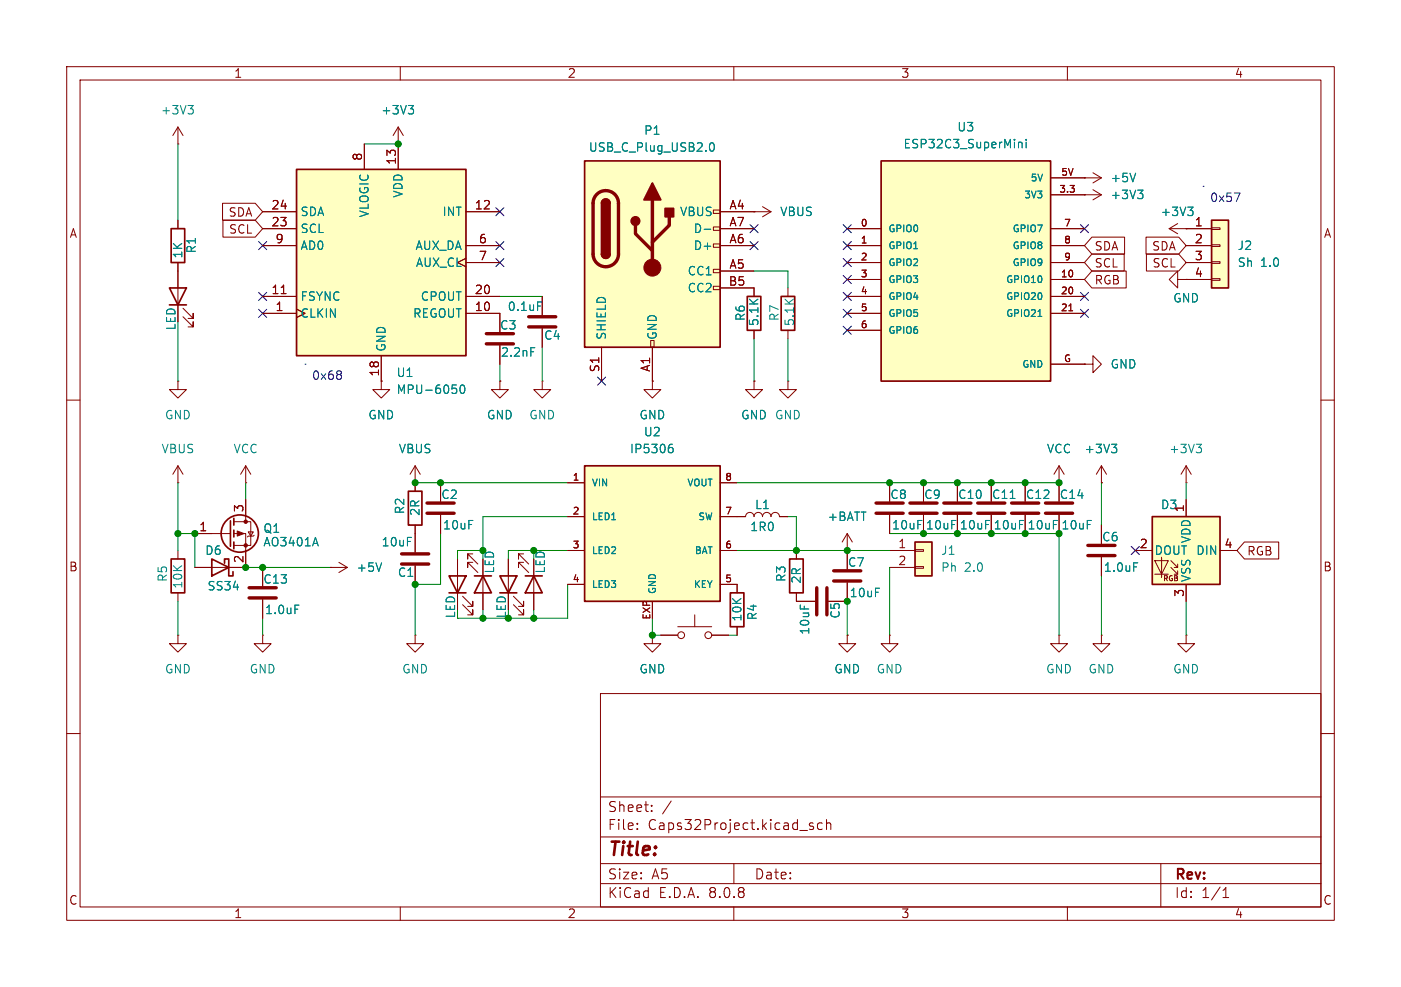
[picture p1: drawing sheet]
<svg xmlns="http://www.w3.org/2000/svg" width="210mm" height="148mm" viewBox="0 0 210 148" stroke-linecap="round" stroke-linejoin="round" font-family="sans-serif">
<g fill="none" stroke="#840000" stroke-width=".15">
<path d="M10 10h190v128h-190zM12 12h186v124h-186zM60 10v2M110 10v2M160 10v2M81.3 44.5v2.7M81.3 49.3v2.8M10 60h2M66 72.4v2.8M66 77.2v2.8M198 60h2M26.7 82.6v1.2"/>
<path d="M26.7 88.9v1.3M62.2 80v2.8M62.2 84.8v2.8M110.5 87.6v1.3M110.5 94v1.3M10 110h2M90 104h108v32h-108zM90 119.5h108M198 110h2M60 136v2M90 132.5h108M90 129.5h108"/>
<path d="M90 125.5h108M95.5 124.2v.2M95.5 123.5v.1M97.7 121.5v.2M97.7 120.8v.1M100.6 120.1l-1.3 1.9M110 136v2M110 129.5v3M121.9 123.5l-.4-.1-.2 .2 .1 .2 .5 .2v.3h-.6M123.3 123.5l-.5-.1-.3 .3v.4l.2 .2h.6M123.9 123.5a.37 .37 0 0 1 .6 .1v.8M123.9 122.9v1.5"/>
<path d="M160 136v2M174 129.5v6.5M183.3 134.6h.9M183.3 133.5l.5-.4v1.5"/>
</g>
<path d="M25.7 83.8h2v5.1h-2zM109.5 88.9h2v5.1h-2z" fill="none" stroke="#840000" stroke-width=".25"/>
<path d="M79.2 49h4.1M79.2 47.5h4.1M64 77h4.1M64 75.4h4.1M60.2 83.1h4.1M60.2 84.6h4.1" fill="none" stroke="#840000" stroke-width=".51"/>
<path d="M80.6 45.3h.6" fill="none" stroke="#008484" stroke-width=".15"/>
<path d="M87.6 24.1h20.3v28h-20.3z" fill="#ffffc2"/>
<g fill="none" stroke="#840000" stroke-width=".15">
<path d="M26.7 19.1v2.5M26.7 19.1l-.8 1.2M26.7 19.1l.7 1.2M26.7 21.6h.1M26.7 33v1.3M26.7 39.4v6.3M106.9 36.6h1v.5h-1zM106.9 34h1v.5h-1zM106.9 31.5h1v.5h-1zM107.9 31.8h5.1M107.9 36.8h5.1M107.9 34.3h5.1"/>
<path d="M26.7 57.2v1.2h1.2l-1.2 1.3-1.3-1.3h1.3M26.7 57.2h.1M27.4 47.5l1.6 1.5v-.7v.7h-.8M27.4 46.2l1.6 1.6v-.8v.8h-.8M74.9 47v2.8M74.9 51.8v2.8M90.2 52.1v5.1M97.5 51.1h.5v1h-.5zM97.8 52.1v5.1M106.9 42.9h1v.5h-1zM106.9 40.4h1v.5h-1zM107.9 40.6h5.1"/>
<path d="M107.9 43.2h5.1v1.3M113 57.2v1.2h1.3l-1.3 1.3-1.2-1.3h1.2M113 57.2h.1M113 49.5v1.3M118.1 57.2v1.2h1.3l-1.3 1.3-1.3-1.3h1.3M118.1 57.2h.1M110.5 77.5h1.3a.64 .64 0 0 1 .6-.7 .64 .64 0 0 1 .6 .7 .64 .64 0 0 1 .7-.7 .64 .64 0 0 1 .6 .7 .64 .64 0 0 1 .6-.7 .64 .64 0 0 1 .7 .7 .64 .64 0 0 1 .6-.7 .64 .64 0 0 1 .6 .7h1.3M138.4 72.4v2.8M138.4 77.2v2.8M165.1 78.7v2.8M49.5 85.1h.1M49.5 85.1h2.6"/>
<path d="M50.8 84.3l1.3 .8M52.1 85.1l-1.3 .8M70.9 83.1h-.8v.7v-.7l1.5 1.5M70.9 84.3h-.8v.8v-.8l1.5 1.6M72.4 86.4v5M127 82.6h.1M127 80l-.8 1.3M127 80v2.6M127 80l.8 1.3M165.1 95.3v1.2h1.3l-1.3 1.3-1.3-1.3h1.3M165.1 95.3h.1M165.1 83.6v2.8"/>
</g>
<path d="M25.7 34.3h2v5.1h-2zM87.6 24.1h20.3v28h-20.3zM90.2 38.1a.64 .64 0 0 0 .6 .6 .64 .64 0 0 0 .6-.6M90.2 30.5a.64 .64 0 0 1 .6-.7 .64 .64 0 0 1 .6 .7M25.4 43.2h2.5l-1.2 2.5zM25.4 45.7h2.5M112 44.5h2v5h-2zM71.1 86.4h2.6M72.4 86.4l1.3 2.5h-2.6z" fill="none" stroke="#840000" stroke-width=".25"/>
<path d="M89.5 29.1a1.9 1.9 0 0 1 2-.4 1.9 1.9 0 0 1 1.2 1.8v7.6a1.91 1.91 0 0 1-1.9 1.9 1.91 1.91 0 0 1-1.9-1.9v-7.8a1.9 1.9 0 0 1 .6-1.2zM95.2 33.8v1.3l2.6 2.5M97.8 30v10.1M100.3 32.5v1.3l-2.5 2.5M72.9 50h4.1M72.9 51.6h4.1M136.4 77h4.1M136.4 75.4h4.1M163.1 83.3h4M163.1 81.8h4" fill="none" stroke="#840000" stroke-width=".51"/>
<g fill="#840000" stroke="#840000" stroke-width=".25">
<path d="M90.2 38.1h1.2a.64 .64 0 0 1-.6 .6 .64 .64 0 0 1-.6-.6z"/>
<path d="M90.2 30.5h1.2v7.6h-1.2z"/>
<path d="M90.4 30a.64 .64 0 0 1 .6-.1 .64 .64 0 0 1 .4 .6h-1.2z"/>
<path d="M97.8 27.4l1.3 2.6h-2.6z"/>
<path d="M99.7 31.2h1.3v1.3h-1.3z"/>
<circle cx="95.2" cy="33.1" r=".63"/>
</g>
<circle cx="97.8" cy="40.1" r="1.27" fill="#840000" stroke="#840000" stroke-width=".15"/>
<path d="M28.2 15.8h.8l-.5 .5M28.7 16.3l.3 .2v.3l-.3 .3M105.6 34.4h.9M106.5 21.5l.1-.1a.69 .69 0 0 1 .5 .5 .69 .69 0 0 1-.2 .7l-.1 .1a.69 .69 0 0 1-.5-.6 .69 .69 0 0 1 .2-.6zM79.6 52.1h.6M57.2 84.4l-.4 1.3M169.9 84.4h.6" fill="none" stroke="#008484" stroke-width=".15"/>
<path d="M44.4 25.4h25.4v27.9h-25.4z" fill="#ffffc2"/>
<path d="M44.4 25.4h25.4v27.9h-25.4zM67.3 86.4h2.5l-1.2 2.5zM67.3 88.9h2.5" fill="none" stroke="#840000" stroke-width=".25"/>
<g fill="none" stroke="#840000" stroke-width=".15">
<path d="M59.7 19.1v6.3M59.7 19.1l-.8 1.2M59.7 19.1l.8 1.2M39.4 31.8h5M39.4 34.3h5M39.4 36.8h5M54.6 21.6v3.8M59.7 21.6h.1M69.8 38.7l-1.2 .7 1.2 .6M69.8 31.8h5.1M69.8 36.8h5.1M69.8 39.4h5.1"/>
<path d="M39.4 47h5M39.4 44.5h5M42.2 44h.7M57.1 57.2v1.2h1.3l-1.3 1.3-1.2-1.3h1.2M57.1 57.2h.1M57.1 53.3v3.9M69.8 47h5.1M69.8 44.5h5.1M68.6 83.8v5.1M69.3 90.7l1.6 1.5v-.8v.8h-.8M69.3 89.4l1.6 1.5v-.7v.7h-.8"/>
</g>
<path d="M61.2 15.8h.8l-.4 .5M61.7 16.3l.3 .2v.3l-.3 .3M67.8 57.7h.6M68.3 58.3l.2 .2-.2 .4M69.1 57.8l.2-.1a.69 .69 0 0 1 .4 .6 .69 .69 0 0 1-.2 .6l-.1 .1a.69 .69 0 0 1-.5-.5 .69 .69 0 0 1 .2-.7z" fill="none" stroke="#008484" stroke-width=".15"/>
<path d="M132.1 24.1h25.4v33.1h-25.4z" fill="#ffffc2"/>
<g fill="none" stroke="#840000" stroke-width=".25">
<path d="M132.1 24.1h25.4v33.1h-25.4zM34.5 78.1v3.8M35.1 77.7v1M35.1 79.5v1M61.2 73.7h2v5h-2zM31.7 83.8l2.6 1.3-2.6 1.3zM33.7 84.5v-.7h.6v2.6h.6v-.7M35.1 81.3v1M74.9 86.4h2.6l-1.3 2.5zM74.9 88.9h2.6M78.7 86.4h2.6M80 86.4l1.3 2.5h-2.6z"/>
<path d="M118.4 83.8h2v5.1h-2z"/>
<circle cx="35.9" cy="80" r="2.79"/>
</g>
<g fill="none" stroke="#840000" stroke-width=".15">
<path d="M127 34.3h5.1M127 36.8h5.1M127 39.4h5.1M157.5 34.3h5.1M157.5 36.8h5.1M157.5 39.4h5.1M157.5 29.2h7.6M157.5 26.7h7.6M162.6 26.7h.1M162.6 29.2h.1M163.8 25.9l1.3 .8M163.8 28.4l1.3 .8"/>
<path d="M165.1 26.7l-1.3 .7M165.1 29.2l-1.3 .8M175.3 34.3h2.5M175.3 34.3l1.2 .8M176.5 33.5l-1.2 .8M177.8 34.3h.1M74.9 57.2v1.2h1.3l-1.3 1.3-1.2-1.3h1.2M74.9 57.2h.1M81.3 57.2v1.2h1.2l-1.2 1.3-1.3-1.3h1.3M81.3 57.2h.1M127 41.9h5.1M127 44.5h5.1"/>
<path d="M127 47h5.1M127 49.5h5.1M157.5 41.9h5.1M157.5 44.5h5.1M157.5 47h5.1M157.5 54.6h5.1M160.2 46.6h.6M162.6 54.6h1.2v-1.3l1.3 1.3-1.3 1.3v-1.3M162.6 54.6h.1M176.5 41.9v-1.3l-1.2 1.3 1.2 1.3v-1.3h1.3M177.8 41.9h.1M26.7 72.4h.1"/>
<path d="M26.7 69.9l-.8 1.2M26.7 69.9v2.5M26.7 69.9l.7 1.2M35.1 78.2h2.5v3.6h-2.5M36.8 72.4h.1M36.8 69.9l-.7 1.2M36.8 69.9v2.5M36.8 74.9v3.3M36.8 69.9l.8 1.2M37.2 79.8h.8l-.4 .6zM62.2 72.4h.1M62.2 69.9l-.7 1.2"/>
<path d="M62.2 69.9v3.8M62.2 78.7v1.3M62.2 69.9l.8 1.2M133.3 72.4v2.8M133.3 77.2v2.8M158.7 72.4h.1M158.7 69.9l-.7 1.2M158.7 69.9v2.5M158.7 69.9l.8 1.2M165.1 72.4h.1M165.1 69.9l.8 1.2M165.1 69.9v2.5"/>
<path d="M165.1 69.9l-.8 1.2M177.8 72.4h.1M177.8 69.9l-.8 1.2M177.8 69.9v2.5M177.8 69.9l.8 1.2M26.7 95.3v1.2h1.2l-1.2 1.3-1.3-1.3h1.3M26.7 95.3h.1M29.2 80h5.3M35.1 80h1.7v5.1h-7.6M38.1 80.3l-.1 .1h-.8l-.1 .1M39.4 95.3v1.2h1.2l-1.2 1.3-1.3-1.3h1.3M39.4 95.3h.1"/>
<path d="M39.4 85.1v2.8M39.4 89.9v2.8M62.2 95.3v1.2h1.3l-1.3 1.3-1.2-1.3h1.2M62.2 95.3h.1M76.2 83.8v5.1M77 90.7l1.5 1.5v-.8v.8h-.8M77 89.4l1.5 1.5v-.7v.7h-.8M78.5 83.1h-.8v.7v-.7l1.5 1.5M78.5 84.3h-.8v.8v-.8l1.5 1.6M80 86.4v5M97.8 95.3v1.2h1.3l-1.3 1.3-1.3-1.3h1.3M97.8 95.3h.1"/>
<path d="M99.1 95.3h2.5M101.6 94h5.1M104.1 92.2v1.8M106.7 95.3h2.5M119.4 82.6v1.2M119.4 88.9v1.3h2.8M127 95.3v1.2h1.3l-1.3 1.3-1.3-1.3h1.3M127 95.3h.1M127 87.4v2.8h-2.8M127 82.6v2.7M133.3 95.3v1.2h1.3l-1.3 1.3-1.2-1.3h1.2M133.3 95.3h.1"/>
<path d="M158.7 95.3v1.2h1.3l-1.3 1.3-1.2-1.3h1.2M158.7 95.3h.1"/>
<circle cx="102.1" cy="95.3" r=".51"/>
<circle cx="106.2" cy="95.3" r=".51"/>
</g>
<g fill="none" stroke="#008484" stroke-width=".15">
<path d="M152.7 21.3v.9M152.7 21.4l.2-.1 .3 .1v.8M153.8 20.9v.1M153.8 21.3v.9M170.2 26l-.4 1.2M170.5 28.5h.8l-.4 .5M171.1 29l.2 .2v.3l-.2 .3M178 31.1h.8l-.4 .4M178.6 31.5l.2 .3v.4M155.6 47.5h.6M166.6 66.6h.8l-.4 .5M167.2 67.1l.2 .2v.3l-.2 .3"/>
<path d="M179.3 66.6h.8l-.4 .5M179.9 67.1l.2 .2v.3l-.2 .3M44.2 90.7h.6M47.3 80.6l.4 1.3"/>
</g>
<path d="M131.3 77h4.1M131.3 75.4h4.1M37.3 89.7h4.1M37.3 88.1h4.1M122.4 88.1v4.1M124 88.1v4.1M125 87.1h4M125 85.6h4" fill="none" stroke="#840000" stroke-width=".51"/>
<g fill="#840000" stroke="#840000" stroke-width=".15">
<path d="M35.6 79.6l1 .4-1 .4z"/>
<circle cx="36.8" cy="81.8" r=".25"/>
<circle cx="36.8" cy="78.2" r=".25"/>
</g>
<path d="M87.6 69.9h20.3v20.3h-20.3z" fill="#ffffc2"/>
<path d="M117.1 44.5h2v5h-2zM87.6 69.9h20.3v20.3h-20.3z" fill="none" stroke="#840000" stroke-width=".25"/>
<g fill="none" stroke="#840000" stroke-width=".15">
<path d="M113 31.8h.1M113 31.8h2.6M114.3 31l1.3 .8M115.6 31.8l-1.3 .7M97.8 57.2v1.2h1.3l-1.3 1.3-1.3-1.3h1.3M97.8 57.2h.1M118.1 43.2v1.3M118.1 49.5v1.3M85.1 72.4h2.5M85.1 77.5h2.5M107.9 72.4h2.6M107.9 77.5h2.6"/>
<path d="M143.5 72.4v2.8M143.5 77.2v2.8M85.1 82.6h2.5M85.1 87.6h2.5M97.8 90.2v2.5M107.9 82.6h2.6M107.9 87.6h2.6"/>
</g>
<path d="M100.4 67.1h.3l.2 .2-.1 .5-.4 .1M100.8 66.6l-.4 .1" fill="none" stroke="#008484" stroke-width=".15"/>
<path d="M141.5 77h4M141.5 75.4h4" fill="none" stroke="#840000" stroke-width=".51"/>
<path d="M137.2 81.3h2.5v5.1h-2.5z" fill="#ffffc2"/>
<path d="M133.3 82.6h3.9M133.3 85.1h3.9M137.2 85h1.2v.2h-1.2zM137.2 82.4h1.2v.3h-1.2zM177.8 95.3v1.2h-1.3l1.3 1.3 1.3-1.3h-1.3M177.8 95.3h.1" fill="none" stroke="#840000" stroke-width=".15"/>
<path d="M137.2 81.3h2.5v5.1h-2.5z" fill="none" stroke="#840000" stroke-width=".25"/>
<path d="M172.7 77.5h10.2v10.1h-10.2z" fill="#ffffc2"/>
<g fill="none" stroke="#840000" stroke-width=".15">
<path d="M148.6 72.4v2.8M148.6 77.2v2.8M153.7 72.4v2.8M153.7 77.2v2.8M177.8 74.9v2.6M170.2 82.6h2.5M173.1 84.1h2l-1 2zM173.1 86.1h2M174.1 83.6v3M175.5 85.1l1 1v-.5M175.5 84.1l1 1v-.5M176 86.1h.5"/>
<path d="M176 85.1h.5M177.8 87.6v2.6M182.9 82.6h2.5"/>
</g>
<path d="M172.7 77.5h10.2v10.1h-10.2z" fill="none" stroke="#840000" stroke-width=".25"/>
<path d="M146.6 77h4M146.6 75.4h4M151.6 77h4.1M151.6 75.4h4.1" fill="none" stroke="#840000" stroke-width=".51"/>
<path d="M151.4 74.7h.7" fill="none" stroke="#008484" stroke-width=".15"/>
<path d="M181.6 33h2.5v10.2h-2.5z" fill="#ffffc2"/>
<g fill="none" stroke="#840000" stroke-width=".15">
<path d="M26.7 33v1.3M26.7 39.4v3.8M33.4 30.5h4.9l1.1 1.3-1.1 1.2h-4.9zM33.4 33h4.9l1.1 1.3-1.1 1.3h-4.9zM39.4 34.3h5M39.4 36.8h5M39.4 31.8h5M54.6 21.6v3.8M59.7 21.6h.1M59.7 21.6v3.8M69.8 38.7l-1.2 .7 1.2 .6M69.8 36.8h5.1"/>
<path d="M69.8 39.4h5.1M69.8 31.8h5.1M107.9 34.3h5.1M107.9 36.8h5.1M107.9 31.8h5.1M113 31.8h.1M127 34.3h5.1M127 36.8h5.1M127 39.4h5.1M157.5 34.3h5.1M157.5 36.8h5.1M157.5 39.4h5.1"/>
<path d="M157.5 29.2h5.1M157.5 26.7h5.1M162.6 26.7h.1M162.6 29.2h.1M163.7 38.1h4.8v2.5h-4.8l-1.1-1.2zM163.7 35.6h4.9v2.5h-4.9l-1.1-1.3zM171.8 35.6h4.9l1.1 1.2-1.1 1.3h-4.9zM171.8 38.1h4.9l1.1 1.3-1.1 1.2h-4.9zM177.8 34.3h.1M177.8 34.3h3.8M177.8 36.8h3.8M177.8 39.4h3.8"/>
<path d="M181.6 39.2h1.3v.3h-1.3zM181.6 36.7h1.3v.3h-1.3zM181.6 34.2h1.3v.2h-1.3zM39.4 47h5M39.4 44.5h5M42.2 44h.7M57.1 57.2h.1M57.1 53.3v3.9M69.8 47h5.1v2.8M69.8 44.5h5.1M74.9 57.2h.1M74.9 51.8v2.8"/>
<path d="M81.3 44.5v2.7M81.3 49.3v2.8M90.2 52.1v5.1M97.8 57.2h.1M97.8 52.1v5.1M107.9 40.6h5.1M107.9 43.2h5.1v1.3M113 57.2h.1M113 49.5v1.3M127 41.9h5.1M127 47h5.1M127 44.5h5.1"/>
<path d="M127 49.5h5.1M157.5 41.9h5.1M157.5 47h5.1M157.5 44.5h5.1M157.5 54.6h5.1M160.2 46.6h.6M162.6 54.6h.1M163.7 40.6h5.1v2.6h-5.1l-1.1-1.3zM177.8 41.9h.1M177.8 41.9h3.8M181.6 41.8h1.3v.2h-1.3zM36.8 74.9v2.6"/>
<path d="M62.2 72.4h.1M62.2 72.4v1.3M62.2 78.7v4.1M66 72.4v2.8M66 77.2v2.8M85.1 77.5h2.5M85.1 72.4h2.5M107.9 77.5h3.9M107.9 72.4h2.6M116.8 77.5h1.3M133.3 72.4v2.8M133.3 77.2v2.8"/>
<path d="M138.4 72.4v2.8M138.4 77.2v2.8M143.5 72.4v2.8M143.5 77.2v2.8M148.6 72.4v2.8M148.6 77.2v2.8M153.7 72.4v2.8M153.7 77.2v2.8M158.7 72.4h.1M158.7 72.4v2.8M158.7 77.2v2.8M165.1 72.4h.1"/>
<path d="M165.1 78.7v2.8M177.8 74.9v2.6M29.2 85.1h2.5M29.2 80h2.5M36.8 82.6v2.5h-2.5M39.4 85.1v2.8M39.4 89.9v2.8M49.5 85.1h.1M62.2 84.8v2.8M68.6 83.8v2.6M72.4 88.9v2.5M76.2 83.8v2.6"/>
<path d="M80 88.9v2.5M85.1 82.6h2.5M85.1 87.6h2.5M97.8 95.3h.1M97.8 90.2v2.5M99.1 95.3h2.5M106.7 95.3h2.5M107.9 87.6h2.6v1.3M107.9 82.6h2.6M110.5 94v1.3M119.4 82.6v1.2M119.4 88.9v1.3h2.8"/>
<path d="M127 82.6h.1M127 95.3h.1M127 87.4v2.8h-2.8M127 82.6v2.7M165.1 83.6v2.8M170.2 82.6h2.5M177.8 87.6v2.6M182.9 82.6h2.5M186.5 81.3h5.2v2.5h-5.2l-1.1-1.2z"/>
</g>
<path d="M181.6 33h2.5v10.2h-2.5z" fill="none" stroke="#840000" stroke-width=".25"/>
<path d="M156.7 77h4.1M156.7 75.4h4.1" fill="none" stroke="#840000" stroke-width=".51"/>
<path d="M180.3 27.9h.1M185 28.9h.9l-.6 1.3M45.7 54.6h.1M50.9 55.6l.3 .3-.3 .3 .3 .2v.2l-.3 .3" fill="none" stroke="#0000c2" stroke-width=".15"/>
<g fill="none" stroke="#008400" stroke-width=".15">
<path d="M26.7 21.6v11.4M54.6 21.6h5.1M26.7 48.3v8.9M74.9 54.6v2.6M74.9 44.5h6.4M81.3 52.1v5.1M113 50.8v6.4M113 40.6h5.1v2.6M118.1 50.8v6.4M26.7 72.4v10.2M36.8 72.4v2.5M62.2 72.4h22.9"/>
<path d="M85.1 77.5h-12.7v5.1h-3.8v1.2M110.5 72.4h48.2M118.1 77.5h1.3v5.1M165.1 72.4v6.3M177.8 72.4v2.5M26.7 80h2.5v5.1M26.7 90.2v5.1M36.8 85.1h12.7M39.4 92.7v2.6M66 80v7.6h-3.8v7.7M72.4 91.4v1.3M80 91.4v1.3"/>
<path d="M85.1 87.6v5.1h-16.5M85.1 82.6h-8.9v1.2M97.8 92.7v2.6h1.3M109.2 95.3h1.3M110.5 82.6h22.8M127 90.2v5.1M133.3 80h25.4v15.3M133.3 85.1v10.2M165.1 86.4v8.9M177.8 90.2v5.1"/>
</g>
<g fill="none" stroke="#000084" stroke-width=".15">
<path d="M38.8 36.2l1.2 1.2M40 36.2l-1.2 1.2M74.3 38.8l1.2 1.2M74.3 36.2l1.2 1.2M74.3 31.1l1.2 1.3M75.5 38.8l-1.2 1.2M75.5 36.2l-1.2 1.2M75.5 31.1l-1.2 1.3M112.4 33.7l1.2 1.2M112.4 36.2l1.2 1.2M113.6 33.7l-1.2 1.2M113.6 36.2l-1.2 1.2"/>
<path d="M126.4 36.2l1.2 1.2M126.4 33.7l1.2 1.2M126.4 38.8l1.2 1.2M127.6 36.2l-1.2 1.2M127.6 33.7l-1.2 1.2M127.6 38.8l-1.2 1.2M162 33.7l1.2 1.2M163.2 33.7l-1.2 1.2M38.8 43.8l1.2 1.3M38.8 46.4l1.2 1.2M40 43.8l-1.2 1.3M40 46.4l-1.2 1.2"/>
<path d="M89.6 56.5l1.2 1.3M90.8 56.5l-1.2 1.3M126.4 46.4l1.2 1.2M126.4 48.9l1.2 1.2M126.4 41.3l1.2 1.2M126.4 43.8l1.2 1.3M127.6 46.4l-1.2 1.2M127.6 48.9l-1.2 1.2M127.6 41.3l-1.2 1.2M127.6 43.8l-1.2 1.3M162 43.8l1.2 1.3M162 46.4l1.2 1.2"/>
<path d="M163.2 43.8l-1.2 1.3M163.2 46.4l-1.2 1.2M169.6 81.9l1.2 1.3M170.8 81.9l-1.2 1.3"/>
</g>
<g fill="none" stroke="#008484" stroke-width=".15">
<path d="M61.2 15.8h.8l-.4 .5M61.7 16.3l.3 .2v.3l-.3 .3M105.6 34.4h.9M106.5 21.5l.1-.1a.69 .69 0 0 1 .5 .5 .69 .69 0 0 1-.2 .7l-.1 .1a.69 .69 0 0 1-.5-.6 .69 .69 0 0 1 .2-.6zM152.7 21.3v.9M152.7 21.4l.2-.1 .3 .1v.8M153.8 20.9v.1M153.8 21.3v.9M170.2 26l-.4 1.2M170.5 28.5h.8l-.4 .5M171.1 29l.2 .2v.3l-.2 .3M178 31.1h.8l-.4 .4"/>
<path d="M178.6 31.5l.2 .3v.4M67.8 57.7h.6M68.3 58.3l.2 .2-.2 .4M69.1 57.8l.2-.1a.69 .69 0 0 1 .4 .6 .69 .69 0 0 1-.2 .6l-.1 .1a.69 .69 0 0 1-.5-.5 .69 .69 0 0 1 .2-.7zM79.6 52.1h.6M80.6 45.3h.6M155.6 47.5h.6M100.4 67.1h.3l.2 .2-.1 .5-.4 .1M100.8 66.6l-.4 .1M151.4 74.7h.7M166.6 66.6h.8l-.4 .5M167.2 67.1l.2 .2v.3l-.2 .3"/>
<path d="M44.2 90.7h.6M47.3 80.6l.4 1.3M57.2 84.4l-.4 1.3M169.9 84.4h.6"/>
</g>
<g fill="#008400" stroke="#008400" stroke-width=".15">
<circle cx="59.7" cy="21.6" r=".46"/>
<circle cx="66" cy="72.4" r=".46"/>
<circle cx="36.8" cy="85.1" r=".46"/>
<circle cx="62.2" cy="72.4" r=".46"/>
<circle cx="62.2" cy="87.6" r=".46"/>
<circle cx="26.7" cy="80" r=".46"/>
<circle cx="29.2" cy="80" r=".46"/>
<circle cx="39.4" cy="85.1" r=".46"/>
<circle cx="153.7" cy="72.4" r=".46"/>
<circle cx="158.7" cy="72.4" r=".46"/>
<circle cx="80" cy="82.6" r=".46"/>
<circle cx="72.4" cy="82.6" r=".46"/>
<circle cx="80" cy="92.7" r=".46"/>
<circle cx="72.4" cy="92.7" r=".46"/>
<circle cx="138.4" cy="72.4" r=".46"/>
<circle cx="133.3" cy="72.4" r=".46"/>
<circle cx="127" cy="82.6" r=".46"/>
<circle cx="138.4" cy="80" r=".46"/>
<circle cx="119.4" cy="82.6" r=".46"/>
<circle cx="127" cy="90.2" r=".46"/>
<circle cx="97.8" cy="95.3" r=".46"/>
<circle cx="143.5" cy="72.4" r=".46"/>
<circle cx="143.5" cy="80" r=".46"/>
<circle cx="148.6" cy="72.4" r=".46"/>
<circle cx="148.6" cy="80" r=".46"/>
<circle cx="153.7" cy="80" r=".46"/>
<circle cx="158.7" cy="80" r=".46"/>
</g>
<text font-size="2.8" fill="#840000" x="91" y="128.9">Title:</text>
<g font-size="2.1" fill="#840000">
<text x="91" y="124.7">File:</text>
<text x="91" y="122">Sheet:</text>
<text x="97.1" y="124.7">Caps32Project.kicad_sch</text>
<text x="91" y="134.9">KiCad</text>
<text x="91" y="132.1">Size:</text>
<text x="97.7" y="132.1">A5</text>
<text x="98.7" y="134.9">E.D.A.</text>
<text x="106.3" y="134.9">8.0.8</text>
<text x="113" y="132.1">Date:</text>
<text x="176" y="132.3">Rev:</text>
<text x="176" y="134.9">Id:</text>
<text x="180.1" y="134.9">1/1</text>
</g>
<g font-size="1.8" fill="#840000">
<text x="35" y="11.9">1</text>
<text x="85" y="11.9">2</text>
<text x="135" y="11.9">3</text>
<text x="185" y="11.9">4</text>
<text x="54.4" y="24.2" transform="rotate(-90 54.4 24.2)">8</text>
<text x="59.4" y="24.8" transform="rotate(-90 59.4 24.8)">13</text>
<text x="10.3" y="35.9">A</text>
<text x="34.2" y="32.7">SDA</text>
<text x="34.2" y="35.2">SCL</text>
<text x="40.6" y="34">23</text>
<text x="40.6" y="31.5">24</text>
<text x="71.1" y="31.5">12</text>
<text x="109.2" y="31.5">A4</text>
<text x="109.2" y="34">A7</text>
<text x="179" y="34">1</text>
<text x="198.4" y="35.9">A</text>
<text x="41.2" y="36.6">9</text>
<text x="71.7" y="36.6">6</text>
<text x="71.7" y="39.1">7</text>
<text x="109.2" y="40.4">A5</text>
<text x="109.2" y="36.6">A6</text>
<text x="164" y="40.3">SCL</text>
<text x="164" y="37.8">SDA</text>
<text x="172.6" y="37.8">SDA</text>
<text x="172.7" y="40.3">SCL</text>
<text x="179" y="36.6">2</text>
<text x="179" y="39.1">3</text>
<text x="179" y="41.7">4</text>
<text x="40.6" y="44.2">11</text>
<text x="41.2" y="46.7">1</text>
<text x="71.1" y="46.7">10</text>
<text x="71.1" y="44.2">20</text>
<text x="109.1" y="42.9">B5</text>
<text x="164" y="42.9">RGB</text>
<text x="26.5" y="49.6" transform="rotate(-90 26.5 49.6)">LED</text>
<text x="56.9" y="56.6" transform="rotate(-90 56.9 56.6)">18</text>
<text x="89.9" y="55.9" transform="rotate(-90 89.9 55.9)">S1</text>
<text x="97.5" y="55.9" transform="rotate(-90 97.5 55.9)">A1</text>
<text x="36.6" y="76.9" transform="rotate(-90 36.6 76.9)">3</text>
<text x="177.5" y="76.9" transform="rotate(-90 177.5 76.9)">1</text>
<text x="29.8" y="79.8">1</text>
<text x="134.5" y="82.3">1</text>
<text x="170.7" y="82.3">2</text>
<text x="183.4" y="82.3">4</text>
<text x="186.8" y="83.5">RGB</text>
<text x="10.3" y="85.9">B</text>
<text x="36.6" y="84.5" transform="rotate(-90 36.6 84.5)">2</text>
<text x="74.3" y="86.1" transform="rotate(-90 74.3 86.1)">LED</text>
<text x="81.9" y="86.1" transform="rotate(-90 81.9 86.1)">LED</text>
<text x="134.5" y="84.8">2</text>
<text x="177.5" y="89.6" transform="rotate(-90 177.5 89.6)">3</text>
<text x="198.3" y="85.9">B</text>
<text x="68.4" y="92.8" transform="rotate(-90 68.4 92.8)">LED</text>
<text x="10.3" y="135.9">C</text>
<text x="35" y="137.9">1</text>
<text x="85" y="137.9">2</text>
<text x="135" y="137.9">3</text>
<text x="185" y="137.9">4</text>
<text x="198.3" y="135.9">C</text>
</g>
<g font-size="1.8" fill="#008484">
<text x="24" y="17.4">+3V3</text>
<text x="57" y="17.4">+3V3</text>
<text x="88.2" y="23">USB_C_Plug_USB2.0</text>
<text x="96.4" y="20.4">P1</text>
<text x="135.3" y="22.5">ESP32C3_SuperMini</text>
<text x="143.4" y="19.9">U3</text>
<text x="60.6" y="29.7" transform="rotate(-90 60.6 29.7)">VDD</text>
<text x="166.4" y="27.5">+5V</text>
<text x="45" y="35.2">SCL</text>
<text x="45" y="32.6">SDA</text>
<text x="55.5" y="32.7" transform="rotate(-90 55.5 32.7)">VLOGIC</text>
<text x="66.2" y="32.6">INT</text>
<text x="101.8" y="32.6">VBUS</text>
<text x="103.9" y="35.2">D-</text>
<text x="116.8" y="32.6">VBUS</text>
<text x="166.4" y="30.1">+3V3</text>
<text x="173.9" y="32.6">+3V3</text>
<text x="27.5" y="38.9" transform="rotate(-90 27.5 38.9)">1K</text>
<text x="29.6" y="38.1" transform="rotate(-90 29.6 38.1)">R1</text>
<text x="45" y="37.7">AD0</text>
<text x="62.2" y="37.7">AUX_DA</text>
<text x="62.2" y="40.2">AUX_CL</text>
<text x="103" y="41.5">CC1</text>
<text x="103.9" y="37.7">D+</text>
<text x="185.4" y="37.7">J2</text>
<text x="185.4" y="40.2">Sh</text>
<text x="189" y="40.2">1.0</text>
<text x="45" y="47.9">CLKIN</text>
<text x="45" y="45.3">FSYNC</text>
<text x="61.8" y="47.9">REGOUT</text>
<text x="63" y="45.3">CPOUT</text>
<text x="76" y="46.8">0.1uF</text>
<text x="103" y="44">CC2</text>
<text x="175.8" y="45.6">GND</text>
<text x="58" y="52.8" transform="rotate(-90 58 52.8)">GND</text>
<text x="74.9" y="49.6">C3</text>
<text x="75" y="53.7">2.2nF</text>
<text x="81.5" y="51.2">C4</text>
<text x="91" y="51.1" transform="rotate(-90 91 51.1)">SHIELD</text>
<text x="98.7" y="51.1" transform="rotate(-90 98.7 51.1)">GND</text>
<text x="111.9" y="48.3" transform="rotate(-90 111.9 48.3)">R6</text>
<text x="113.9" y="49" transform="rotate(-90 113.9 49)">5.1K</text>
<text x="116.9" y="48.3" transform="rotate(-90 116.9 48.3)">R7</text>
<text x="119.2" y="49" transform="rotate(-90 119.2 49)">5.1K</text>
<text x="59.4" y="59.3">MPU-6050</text>
<text x="59.4" y="56.7">U1</text>
<text x="166.4" y="55.5">GND</text>
<text x="24.6" y="63.1">GND</text>
<text x="55.1" y="63.1">GND</text>
<text x="72.9" y="63.1">GND</text>
<text x="79.2" y="63.1">GND</text>
<text x="95.8" y="63.1">GND</text>
<text x="96.4" y="65.6">U2</text>
<text x="111" y="63.1">GND GND</text>
<text x="111" y="63.1">GND</text>
<text x="24.1" y="68.2">VBUS</text>
<text x="34.9" y="68.2">VCC</text>
<text x="59.7" y="68.2">VBUS</text>
<text x="94.3" y="68.2">IP5306</text>
<text x="156.8" y="68.2">VCC</text>
<text x="162.5" y="68.2">+3V3</text>
<text x="175.2" y="68.2">+3V3</text>
<text x="60.8" y="77.2" transform="rotate(-90 60.8 77.2)">R2</text>
<text x="63.1" y="77.5" transform="rotate(-90 63.1 77.5)">2R</text>
<text x="66" y="75">C2</text>
<text x="113.1" y="76.6">L1</text>
<text x="133.4" y="75">C8</text>
<text x="138.4" y="75">C9</text>
<text x="143.5" y="75">C10</text>
<text x="148.6" y="75">C11</text>
<text x="153.7" y="75">C12</text>
<text x="158.8" y="75">C14</text>
<text x="173.9" y="76.6">D3</text>
<text x="30.7" y="83.4">D6</text>
<text x="39.4" y="82.1">AO3401A</text>
<text x="39.4" y="80.1">Q1</text>
<text x="57.1" y="82.1">10uF</text>
<text x="66.3" y="79.6">10uF</text>
<text x="112.4" y="79.9">1R0</text>
<text x="124" y="78.3">+BATT</text>
<text x="133.6" y="79.6">10uF</text>
<text x="138.7" y="79.6">10uF</text>
<text x="141" y="83.4">J1</text>
<text x="143.8" y="79.6">10uF</text>
<text x="148.9" y="79.6">10uF</text>
<text x="153.9" y="79.6">10uF</text>
<text x="159" y="79.6">10uF</text>
<text x="165.1" y="81.4">C6</text>
<text x="173" y="83.4">DOUT DIN</text>
<text x="178.7" y="81.6" transform="rotate(-90 178.7 81.6)">VDD</text>
<text x="25.2" y="87.4" transform="rotate(-90 25.2 87.4)">R5</text>
<text x="27.5" y="88.4" transform="rotate(-90 27.5 88.4)">10K</text>
<text x="31" y="88.7">SS34</text>
<text x="39.4" y="87.7">C13</text>
<text x="53.3" y="86">+5V</text>
<text x="59.5" y="86.7">C1</text>
<text x="118" y="87.4" transform="rotate(-90 118 87.4)">R3</text>
<text x="120.2" y="87.6" transform="rotate(-90 120.2 87.6)">2R</text>
<text x="127" y="85.2">C7</text>
<text x="127.3" y="89.8">10uF</text>
<text x="141" y="86">Ph</text>
<text x="144.6" y="86">2.0</text>
<text x="165.4" y="86">1.0uF</text>
<text x="178.7" y="87.4" transform="rotate(-90 178.7 87.4)">VSS</text>
<text x="39.6" y="92.3">1.0uF</text>
<text x="111.4" y="93.3" transform="rotate(-90 111.4 93.3)">10K</text>
<text x="113.6" y="93.1" transform="rotate(-90 113.6 93.1)">R4</text>
<text x="121.5" y="95.3" transform="rotate(-90 121.5 95.3)">10uF</text>
<text x="126.1" y="92.9" transform="rotate(-90 126.1 92.9)">C5</text>
<text x="24.6" y="101.2">GND</text>
<text x="37.3" y="101.2">GND</text>
<text x="60.2" y="101.2">GND</text>
<text x="95.8" y="101.2">GND</text>
<text x="125" y="101.2">GND</text>
<text x="131.3" y="101.2">GND</text>
<text x="156.7" y="101.2">GND</text>
<text x="163.1" y="101.2">GND</text>
<text x="175.8" y="101.2">GND</text>
</g>
<g font-size="1.8" fill="#0000c2">
<text x="181.3" y="30.6">0x57</text>
<text x="46.7" y="57.3">0x68</text>
</g>
<text font-size="1.8" fill="#008400" x="76" y="92.8" transform="rotate(-90 76 92.8)">LED</text>
<g font-size="1.4" fill="#008484">
<text x="153.4" y="29.9">3V3</text>
<text x="154.4" y="27.4">5V</text>
<text x="133.1" y="35">GPIO0</text>
<text x="151.7" y="35">GPIO7</text>
<text x="133.1" y="37.6">GPIO1</text>
<text x="133.1" y="40.1">GPIO2</text>
<text x="151.7" y="37.6">GPIO8</text>
<text x="151.7" y="40.1">GPIO9</text>
<text x="133.1" y="42.6">GPIO3</text>
<text x="133.1" y="45.2">GPIO4</text>
<text x="133.1" y="47.7">GPIO5</text>
<text x="150.7" y="42.6">GPIO10</text>
<text x="150.7" y="45.2">GPIO20</text>
<text x="150.7" y="47.7">GPIO21</text>
<text x="133.1" y="50.3">GPIO6</text>
<text x="153.1" y="55.3">GND</text>
<text x="88.6" y="73.1">VIN</text>
<text x="102.9" y="73.1">VOUT</text>
<text x="88.6" y="78.2">LED1</text>
<text x="88.6" y="83.3">LED2</text>
<text x="104" y="83.3">BAT</text>
<text x="104.6" y="78.2">SW</text>
<text x="88.6" y="88.4">LED3</text>
<text x="98.5" y="89.2" transform="rotate(-90 98.5 89.2)">GND</text>
<text x="103.9" y="88.4">KEY</text>
</g>
<g font-size="1.4" fill="#840000">
<text x="158.7" y="29">3.3</text>
<text x="159" y="26.4">5V</text>
<text x="128.9" y="34">0</text>
<text x="159.4" y="34">7</text>
<text x="128.9" y="36.6">1</text>
<text x="128.9" y="39.1">2</text>
<text x="128.9" y="41.7">3</text>
<text x="158.9" y="41.7">10</text>
<text x="159.4" y="36.6">8</text>
<text x="159.4" y="39.1">9</text>
<text x="128.9" y="44.2">4</text>
<text x="128.9" y="46.7">5</text>
<text x="158.9" y="44.2">20</text>
<text x="158.9" y="46.7">21</text>
<text x="128.9" y="49.3">6</text>
<text x="159.4" y="54.4">G</text>
<text x="85.7" y="72.1">1</text>
<text x="85.7" y="77.2">2</text>
<text x="108.6" y="77.2">7</text>
<text x="108.6" y="72.1">8</text>
<text x="85.7" y="82.3">3</text>
<text x="108.6" y="82.3">6</text>
<text x="85.7" y="87.4">4</text>
<text x="108.6" y="87.4">5</text>
<text x="97.5" y="93" transform="rotate(-90 97.5 93)">EXP</text>
</g>
<text font-size="1.1" fill="#840000" x="174.2" y="87.4">RGB</text>
</svg>
